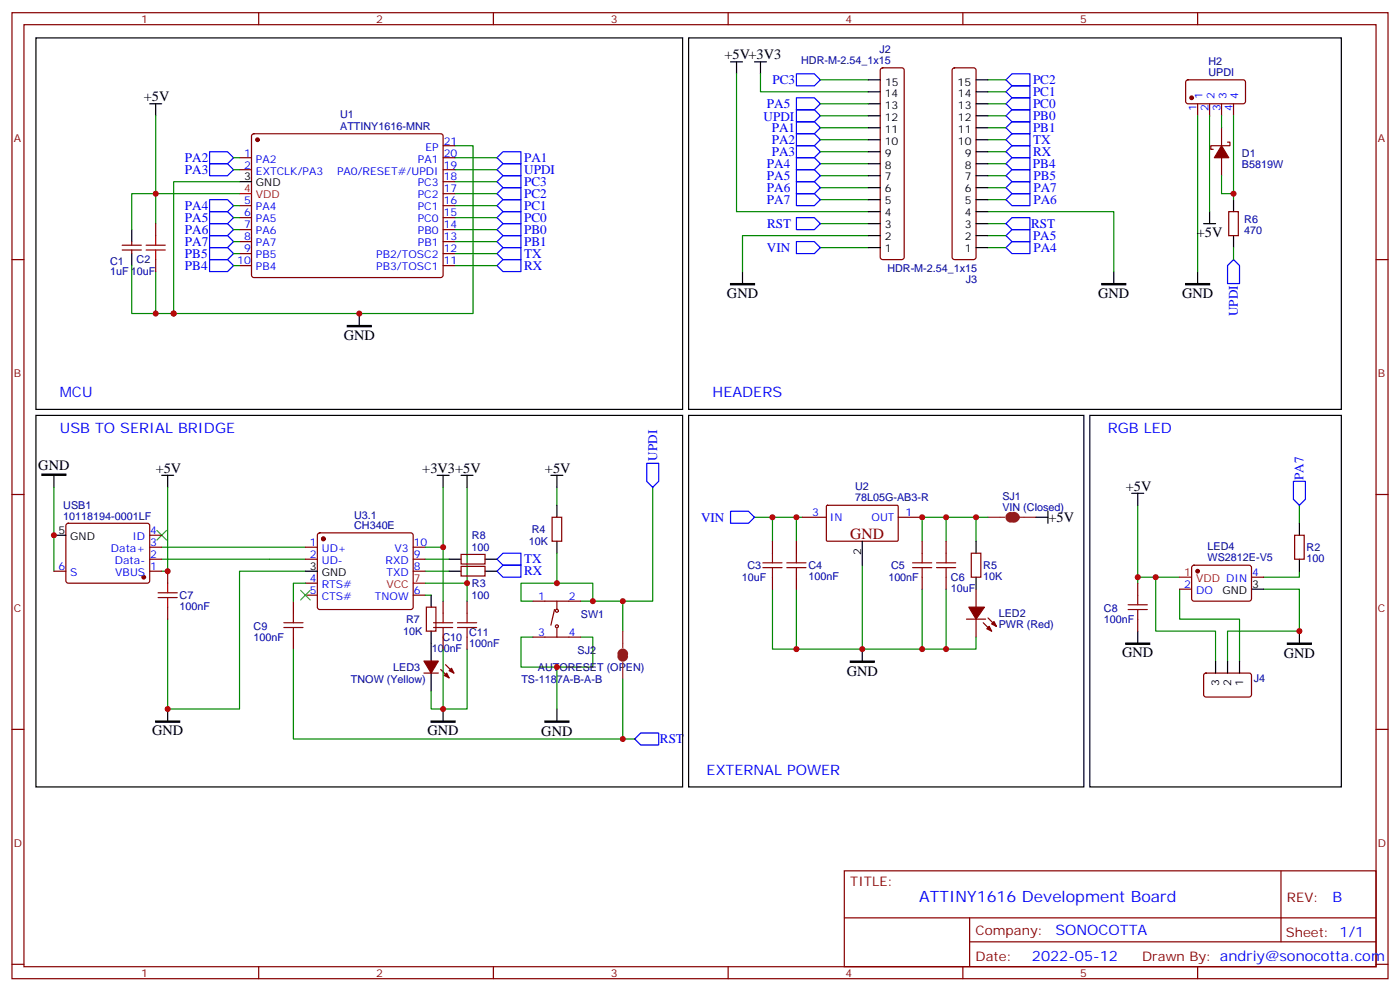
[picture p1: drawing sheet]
<svg xmlns="http://www.w3.org/2000/svg" width="412mm" height="292mm" viewBox="0 0 412 292" stroke-linecap="round" stroke-linejoin="round" font-family="sans-serif">
<g fill="none" stroke="#870000" stroke-width=".35">
<path d="M3.5 3.7h405.4v284.4h-405.4zM7.1 7.3h398.2v277.3h-398.2zM76.2 3.7v3.6M145.3 3.7v3.6M214.5 3.7v3.6M283.6 3.7v3.6M352.8 3.7v3.6M74.3 39.6l.5-.2h55l.5 .2 .2 .5v41.2l-.7 .4-55.3-.1-.4-.6v-40.9zM259.5 20.2l.5-.2h5.6l.5 .2 .2 .5v55l-.2 .5-.5 .2h-5.6l-.5-.2-.2-.5v-55zM280.7 20.2l.5-.2h5.6l.5 .2 .2 .5v55l-.2 .5-.5 .2h-5.6l-.5-.2-.2-.5v-55zM349.5 23.7l.5-.2 16.5 .1 .4 .6-.1 5.9-.6 .5-16.5-.1-.5-.7v-5.6zM352.8 30.6v3.5"/>
<path d="M356.3 30.6v3.5M359.8 30.6v3.5M359.8 37.6v5.3M363.4 30.6v3.5M70.6 46.4h3.5M70.6 50h3.5M130.5 46.4h3.6M130.5 50h3.6M130.5 57h3.6M130.5 53.5h3.6M130.5 42.9h3.6M359.8 46.4v5.3"/>
<path d="M361.6 41.8h.7v1.1h-5.6v1.1h.7M3.5 76.4h3.6M36 73.6h5.6M36 72.2h5.6M38.8 71.1v1.1M38.8 73.6v1M45.9 65.8v3.6M45.9 76.4v3.5M70.6 60.5h3.5M70.6 64.1h3.5M70.6 67.6h3.5M70.6 71.1h3.5"/>
<path d="M70.6 74.6h3.5M70.6 78.2h3.5M130.5 60.5h3.6M130.5 64.1h3.6M130.5 67.6h3.6M130.5 71.1h3.6M130.5 74.6h3.6M130.5 78.2h3.6M361.9 62.3h2.9v7.1h-2.9zM405.3 76.4h3.6M3.5 145.6h3.6M19.6 154.2l.5-.2h23.3l.5 .2 .2 .5-.1 16.5-.6 .5-23.6-.1-.4-.6v-16.3z"/>
<path d="M44.1 157.6h3.5M93.7 157.1l.5-.3h26.8l.5 .3 .2 .5v21.1l-.2 .5-.5 .2h-26.8l-.5-.2-.2-.5v-21.1zM162.6 152.3h2.9v7h-2.9zM227.5 159.3v3.5M234.6 159.3v3.5M236.4 152.3h7M243.5 148.9l.3-.2 20.6 .1 .2 .3-.1 10-.3 .2h-20.6l-.2-.3zM264.6 152.3h7M271.6 159.3v3.5M278.7 159.3v3.5M381.4 157.6h2.8v7h-2.8zM405.3 145.6h3.6"/>
<path d="M15.9 168.1h3.5M44.1 168.1h3.5M44.1 164.6h3.5M44.1 161.1h3.5M49.4 168.1v3.6M49.4 178.7v3.5M86.4 177v3.5M90 164.6h3.5M90 161.1h3.5M90 171.7h3.5M90 175.2h3.5M121.7 168.1h3.5"/>
<path d="M121.7 164.6h3.5M121.7 161.1h3.5M121.7 175.2h3.5M125.6 178.7h2.8v7.1h-2.8zM130.5 177v3.5M135.8 163.2h7.1v2.8h-7.1zM135.8 166.7h7.1v2.8h-7.1zM137.6 177v3.5M157 177h14.1M163.3 179.4l-1 4.6M164 177v2.4M227.5 169.9v3.5"/>
<path d="M234.6 169.9v3.5M271.6 169.9v3.5M278.7 169.9v3.5M286.1 162.8h2.8v7.1h-2.8zM287.5 173.4v5.3M335.1 171.7v3.5M347.5 173.4h3.5M351.2 166.6l.5-.2h16.5l.5 .7-.1 9.4-.7 .5-16.5-.1-.4-.7v-9.1zM368.7 169.9h3.5M86.4 187.5v3.6M124.9 198.1h4.2M129.8 197.1l2.5 2.4"/>
<path d="M130.5 187.5v3.6M131.2 195.7l2.5 2.4M137.6 187.5v3.6M157 187.5h14.1M164 185.1v2.4M284.7 182.2h5.6M287.5 182.2v5.3M289.6 183.3l2.5 2.5M291 181.9l2.5 2.5M335.1 182.2v3.6M354.8 198.3l.4-.2 13 .1 .5 .6-.1 5.9-.7 .5-12.9-.1-.5-.6v-5.7zM3.5 214.7h3.6"/>
<path d="M405.3 214.7h3.6M248.7 256.3h156.6v28.3h-156.6zM377.3 256.4v20.8M248.7 270.2h156.5M285.6 277.2h119.6M285.6 270.2v14.1M3.5 283.8h3.6M76.2 284.6v3.5M145.3 284.6v3.5M214.5 284.6v3.5M283.6 284.6v3.5M352.8 284.6v3.5"/>
<path d="M405.3 283.8h3.6"/>
<circle cx="164" cy="179.8" r=".44"/>
<circle cx="164" cy="184.4" r=".44"/>
</g>
<g fill="#870000" stroke="#870000" stroke-width=".35">
<path d="M124.9 194.6h4.2l-2.1 3.5z"/>
<path d="M130.9 198.8l.7-.7 .7 1.4z"/>
<path d="M132.3 197.4l.7-.7 .7 1.4z"/>
<path d="M290.7 185.1l.7-.7 .7 1.4z"/>
<path d="M292.1 183.7l.7-.7 .7 1.4z"/>
<path d="M285.4 178.7h4.6l-2.5 3.5z"/>
<path d="M359.8 42.9l2.1 3.5h-4.2z"/>
<circle cx="75.8" cy="41.1" r=".53"/>
<circle cx="42.3" cy="169.9" r=".53"/>
<circle cx="95.2" cy="158.6" r=".53"/>
<circle cx="351" cy="28.8" r=".53"/>
<circle cx="352.8" cy="168.1" r=".53"/>
</g>
<g fill="none" stroke="#000" stroke-width=".35">
<path d="M10.6 11.1h190.5v109.4h-190.5zM202.8 11.1h192.3v109.4h-192.3zM215.2 18.2h3.5M217 18.2v3.5M222.2 18.2h3.6M224 18.2v3.5M44.1 30.6h3.5M45.9 30.6v3.5M255.8 30.6h3.5M255.8 37.6h3.5M255.8 34.1h3.5M255.8 27h3.5"/>
<path d="M255.8 23.5h3.5M287.5 30.6h3.5M287.5 37.6h3.5M287.5 34.1h3.5M287.5 27h3.5M287.5 23.5h3.5M70.6 53.5h3.5M255.8 58.8h3.5M255.8 55.2h3.5M255.8 51.7h3.5M255.8 48.2h3.5M255.8 44.7h3.5"/>
<path d="M255.8 41.1h3.5M287.5 58.8h3.5M287.5 55.2h3.5M287.5 51.7h3.5M287.5 48.2h3.5M287.5 44.7h3.5M287.5 41.1h3.5M363.4 58.8v3.5M38.8 67.6v3.5M38.8 74.6v3.6M218.7 79.9v3.6M255.8 72.9h3.5"/>
<path d="M255.8 69.4h3.5M255.8 65.8h3.5M255.8 62.3h3.5M287.5 72.9h3.5M287.5 69.4h3.5M287.5 65.8h3.5M287.5 62.3h3.5M328.1 79.9v3.6M352.8 79.9v3.6M354.5 65.8h3.6M356.3 62.3v3.5M363.4 69.4v3.5"/>
<path d="M105.8 92.3v3.5M10.6 122.3h190.5v109.3h-190.5zM15.9 139.9v3.5M47.6 139.9h3.6M49.4 139.9v3.5M128.8 139.9h3.5M130.5 139.9v3.5M135.8 139.9h3.5M137.6 139.9v3.5M162.3 139.9h3.5M164 139.9v3.5M202.8 122.3h116.5v109.3h-116.5z"/>
<path d="M321 122.3h74.1v109.3h-74.1zM15.9 157.6h3.5M164 148.7v3.6M164 159.3v3.5M254 159.3v7.1M287.5 159.3v3.5M305.2 152.3h3.5M308.7 150.5v3.5M333.4 145.2h3.5M335.1 145.2v3.5M382.8 154v3.6M90 168.1h3.5"/>
<path d="M127 175.2v3.5M132.3 168.1h3.5M132.3 164.6h3.5M142.9 168.1h3.5M142.9 164.6h3.5M287.5 169.9v3.5M368.7 173.4h3.5M382.8 164.6v3.5M127 185.8v8.8M127 198.1v5.3M254 191.1v3.5M335.1 185.8v3.5"/>
<path d="M358.1 194.6v3.5M361.6 194.6v3.5M365.1 194.6v3.5M382.8 185.8v3.5M49.4 208.7v3.5M130.5 208.7v3.5M164 208.7v3.5"/>
</g>
<path d="M70.6 57h3.5M121.7 171.7h3.5M347.5 169.9h3.5" fill="none" stroke="#f00" stroke-width=".35"/>
<g fill="none" stroke="#00f" stroke-width=".35">
<path d="M234.6 32.3h5.3l1.8 1.8-1.8 1.7h-5.3zM234.6 35.8h5.3l1.8 1.8-1.8 1.8h-5.3zM234.6 21.7h5.3l1.8 1.8-1.8 1.8h-5.3zM234.6 39.4h5.3l1.8 1.7-1.8 1.8h-5.3zM234.6 28.8h5.3l1.8 1.8-1.8 1.7h-5.3zM296.3 23.5l1.8-1.8h5.3v3.6h-5.3zM296.3 27l1.8-1.7h5.3v3.5h-5.3zM296.3 30.6l1.8-1.8h5.3v3.5h-5.3zM298.1 32.3h5.3v3.5h-5.3l-1.8-1.7zM298.1 35.8h5.3v3.6h-5.3l-1.8-1.8zM298.1 39.4h5.3v3.5h-5.3l-1.8-1.8zM61.7 44.7h5.3l1.8 1.7-1.8 1.8h-5.3z"/>
<path d="M61.7 48.2h5.3l1.8 1.8-1.8 1.7h-5.3zM61.7 58.8h5.3l1.8 1.7-1.8 1.8h-5.3zM146.4 50l1.8-1.8h5.3v3.5h-5.3zM146.4 46.4l1.8-1.7h5.3v3.5h-5.3zM146.4 53.5l1.8-1.8h5.3v3.5h-5.3zM148.2 55.2h5.3v3.6h-5.3l-1.8-1.8zM234.6 42.9h5.3l1.8 1.8-1.8 1.7h-5.3zM234.6 57h5.3l1.8 1.8-1.8 1.7h-5.3zM234.6 53.5h5.3l1.8 1.7-1.8 1.8h-5.3zM234.6 50h5.3l1.8 1.7-1.8 1.8h-5.3zM234.6 46.4h5.3l1.8 1.8-1.8 1.8h-5.3zM296.3 44.7l1.8-1.8h5.3v3.5h-5.3z"/>
<path d="M296.3 51.7l1.8-1.7h5.3v3.5h-5.3zM296.3 58.8l1.8-1.8h5.3v3.5h-5.3zM298.1 46.4h5.3v3.6h-5.3l-1.8-1.8zM298.1 53.5h5.3v3.5h-5.3l-1.8-1.8zM61.7 62.3h5.3l1.8 1.8-1.8 1.7h-5.3zM61.7 65.8h5.3l1.8 1.8-1.8 1.8h-5.3zM61.7 69.4h5.3l1.8 1.7-1.8 1.8h-5.3zM61.7 72.9h5.3l1.8 1.7-1.8 1.8h-5.3zM61.7 76.4h5.3l1.8 1.8-1.8 1.7h-5.3zM146.4 74.6l1.8-1.7h5.3v3.5h-5.3zM146.4 78.2l1.8-1.8h5.3v3.5h-5.3zM146.4 60.5l1.8-1.7h5.3v3.5h-5.3z"/>
<path d="M146.4 64.1l1.8-1.8h5.3v3.5h-5.3zM146.4 67.6l1.8-1.8h5.3v3.6h-5.3zM146.4 71.1l1.8-1.7h5.3v3.5h-5.3zM234.6 71.1h5.3l1.8 1.8-1.8 1.7h-5.3zM234.6 64.1h5.3l1.8 1.7-1.8 1.8h-5.3zM296.3 65.8l1.8-1.7h5.3v3.5h-5.3zM298.1 67.6h5.3v3.5h-5.3l-1.8-1.7zM298.1 71.1h5.3v3.5h-5.3l-1.8-1.7zM361.6 78.2l1.8-1.8 1.7 1.8v5.3h-3.5zM190.5 136.4h3.5v5.3l-1.7 1.7-1.8-1.7zM215.2 150.5h5.3l1.7 1.8-1.7 1.7h-5.3zM381 141.7h3.5v5.3l-1.7 1.7-1.8-1.7z"/>
<path d="M146.4 168.1l1.8-1.7h5.3v3.5h-5.3zM146.4 164.6l1.8-1.8h5.3v3.6h-5.3zM187 217.5l1.7-1.7h5.3v3.5h-5.3z"/>
</g>
<g fill="none" stroke="#008700" stroke-width=".35">
<path d="M45.9 34.1v31.7M217 21.7v40.6h38.8M224 21.7v5.3h31.8M241.7 23.5h14.1M241.7 30.6h14.1M241.7 34.1h14.1M241.7 37.6h14.1M291 23.5h5.3M291 27h5.3M291 30.6h5.3M291 34.1h5.3M291 37.6h5.3"/>
<path d="M352.8 34.1v45.8M356.3 34.1v28.2M359.8 34.1v3.5M363.4 34.1v24.7M68.8 50h1.8M68.8 46.4h1.8M70.6 53.5h-19.4v38.8M70.6 57h-31.8v10.6M134.1 42.9h5.2v49.4h-88.1M134.1 50h12.3M134.1 57h12.3M134.1 46.4h12.3"/>
<path d="M134.1 53.5h12.3M241.7 41.1h14.1M241.7 44.7h14.1M241.7 48.2h14.1M241.7 51.7h14.1M241.7 55.2h14.1M241.7 58.8h14.1M291 41.1h5.3M291 44.7h5.3M291 48.2h5.3M291 51.7h5.3M291 55.2h5.3"/>
<path d="M291 58.8h5.3M359.8 51.7v5.3h3.6M38.8 78.2v14.1h7.1M45.9 79.9v12.4h5.3M68.8 74.6h1.8M68.8 78.2h1.8M68.8 60.5h1.8M68.8 64.1h1.8M68.8 67.6h1.8M68.8 71.1h1.8M134.1 74.6h12.3M134.1 78.2h12.3"/>
<path d="M134.1 60.5h12.3M134.1 64.1h12.3M134.1 67.6h12.3M134.1 71.1h12.3M241.7 65.8h14.1M241.7 72.9h14.1M255.8 69.4h-37.1v10.5M291 62.3h37.1v17.6M291 65.8h5.3M291 69.4h5.3M291 72.9h5.3M363.4 72.9v3.5"/>
<path d="M15.9 143.4v24.7M49.4 143.4v24.7h-1.8M130.5 143.4v17.7h-5.3M137.6 143.4v28.3M164 143.4v5.3M192.3 143.4v33.6h-8.9v8.8M222.2 152.3h14.2M227.5 152.3v7M234.6 152.3v7M278.7 152.3v7M287.5 152.3v7M291 152.3h-19.4v7"/>
<path d="M335.1 148.7v23M382.8 148.7v5.3M47.6 164.6h42.4M47.6 161.1h42.4M90 168.1h-19.4v40.6h-21.2v-26.5M90 171.7h-3.6v5.3M125.2 171.7h12.4v5.3M125.2 164.6h7.1M125.2 168.1h7.1M125.2 175.2h1.8M130.5 161.1v15.9M157 177h-3.5v-5.3h21.1v5.3h-3.5"/>
<path d="M164 162.8v8.9M174.6 177h8.8M227.5 173.4v17.7h7.1M234.6 173.4v17.7h37v-17.7M254 166.4v24.7M278.7 173.4v17.7h-7.1M335.1 169.9h12.4M340.4 169.9v15.9h17.7v8.8M347.5 173.4v8.8h17.6v12.4M372.2 173.4h10.6v12.4h-21.2v8.8M382.8 168.1v1.8h-10.6M86.4 191.1v26.4h97v-17.6"/>
<path d="M130.5 191.1v17.6M137.6 191.1v17.6h-7.1M157 187.5h-3.5v8.9h21.1v-8.9h-3.5M164 196.4v12.3M287.5 187.5v3.6h-8.8M127 203.4v5.3h3.5M183.4 217.5h3.6"/>
</g>
<path d="M102.3 95.8h7.1v.4h-7.1zM215.2 83.5h7v.3h-7zM324.6 83.5h7v.3h-7zM349.2 83.5h7.1v.3h-7.1zM12.3 139.6h7.1v.3h-7.1zM250.5 194.6h7v.3h-7zM331.6 189.3h7.1v.4h-7.1zM379.2 189.3h7.1v.4h-7.1zM45.9 212.2h7v.4h-7zM127 212.2h7.1v.4h-7.1zM160.5 212.2h7.1v.4h-7.1z" fill="#000" stroke="#000" stroke-width=".35"/>
<g fill="none" stroke="#a10000" stroke-width=".35">
<path d="M43 73.6h5.7M43 72.2h5.7M45.9 69.4v2.8M45.9 73.6v2.8M46.6 175.9h5.6M46.6 174.5h5.6M49.4 171.7v2.8M49.4 175.9v2.8M224.7 167.1h5.7M224.7 165.7h5.7M227.5 162.8v2.9M227.5 167.1v2.8"/>
<path d="M231.8 167.1h5.6M231.8 165.7h5.6M234.6 162.8v2.9M234.6 167.1v2.8M268.8 167.1h5.7M268.8 165.7h5.7M271.6 162.8v2.9M271.6 167.1v2.8M275.9 167.1h5.6M275.9 165.7h5.6M278.7 162.8v2.9M278.7 167.1v2.8"/>
<path d="M332.3 179.4h5.7M332.3 178h5.7M335.1 175.2v2.8M335.1 179.4v2.8M83.6 184.7h5.7M83.6 183.3h5.7M86.4 180.5v2.8M86.4 184.7v2.8M127.7 184.7h5.6M127.7 183.3h5.6M130.5 180.5v2.8M130.5 184.7v2.8"/>
<path d="M134.8 184.7h5.6M134.8 183.3h5.6M137.6 180.5v2.8M137.6 184.7v2.8"/>
</g>
<path d="M46.2 156.1l2.8 2.9M49 156.1l-2.8 2.9M88.5 173.8l2.9 2.8M91.4 173.8l-2.9 2.8" fill="none" stroke="#3c3" stroke-width=".35"/>
<path d="M297.7 151.6a.71 .71 0 0 0-.7 .7 .71 .71 0 0 0 .7 .7M298.4 151.6a.76 .76 0 0 1 1.1 .7 .76 .76 0 0 1-1.1 .7M182.7 192.5a.71 .71 0 0 1 .7-.7 .71 .71 0 0 1 .7 .7M182.7 193.2a.71 .71 0 0 0 .7 .7 .71 .71 0 0 0 .7-.7" fill="none" stroke="#8c2424" stroke-width="1.8"/>
<path d="M291 152.3h5M297 152.3h2.5M300.2 152.3h5M183.4 185.8v4.9M183.4 194.9v5" fill="none" stroke="#8c2424" stroke-width=".35"/>
<g fill="#c00">
<circle cx="45.9" cy="57" r=".88"/>
<circle cx="105.8" cy="92.3" r=".88"/>
<circle cx="51.2" cy="92.3" r=".88"/>
<circle cx="45.9" cy="92.3" r=".88"/>
<circle cx="49.4" cy="168.1" r=".88"/>
<circle cx="174.6" cy="177" r=".88"/>
<circle cx="15.9" cy="157.6" r=".88"/>
<circle cx="287.5" cy="152.3" r=".88"/>
<circle cx="278.7" cy="191.1" r=".88"/>
<circle cx="278.7" cy="152.3" r=".88"/>
<circle cx="271.6" cy="191.1" r=".88"/>
<circle cx="234.6" cy="191.1" r=".88"/>
<circle cx="227.5" cy="152.3" r=".88"/>
<circle cx="254" cy="191.1" r=".88"/>
<circle cx="382.8" cy="185.8" r=".88"/>
<circle cx="340.4" cy="169.9" r=".88"/>
<circle cx="335.1" cy="169.9" r=".88"/>
<circle cx="234.6" cy="152.3" r=".88"/>
<circle cx="271.6" cy="152.3" r=".88"/>
<circle cx="137.6" cy="171.7" r=".88"/>
<circle cx="130.5" cy="161.1" r=".88"/>
<circle cx="49.4" cy="208.7" r=".88"/>
<circle cx="164" cy="196.4" r=".88"/>
<circle cx="130.5" cy="208.7" r=".88"/>
<circle cx="164" cy="171.7" r=".88"/>
<circle cx="363.4" cy="57" r=".88"/>
<circle cx="183.4" cy="217.5" r=".88"/>
<circle cx="183.4" cy="177" r=".88"/>
</g>
<text font-size="4.6" fill="#800" x="250.5" y="158.6">GND</text>
<text font-size="4.6" fill="#00f" x="270.8" y="265.4">ATTINY1616 Development Board</text>
<g font-size="4.2">
<text x="213.4" y="17.5">+5V+3V3</text>
<text x="42.3" y="29.8">+5V</text>
<text x="352.5" y="69.8">+5V</text>
<text x="214.1" y="87.8">GND</text>
<text x="323.5" y="87.8">GND</text>
<text x="348.2" y="87.8">GND</text>
<text x="101.3" y="100.2">GND</text>
<text x="11.3" y="138.5">GND</text>
<text x="45.9" y="139.2">+5V</text>
<text x="124.4" y="139.2">+3V3+5V</text>
<text x="160.5" y="139.2">+5V</text>
<text x="331.6" y="144.5">+5V</text>
<text x="308.9" y="153.7">+5V</text>
<text x="330.6" y="193.5">GND</text>
<text x="378.2" y="193.7">GND</text>
<text x="249.4" y="198.9">GND</text>
<text x="44.8" y="216.5">GND</text>
<text x="125.9" y="216.5">GND</text>
<text x="159.5" y="216.6">GND</text>
</g>
<g font-size="4.2" fill="#00f">
<text x="17.6" y="117">MCU</text>
<text x="209.9" y="117">HEADERS</text>
<text x="17.6" y="127.6">USB TO SERIAL BRIDGE</text>
<text x="326.3" y="127.6">RGB LED</text>
<text x="208.1" y="228.1">EXTERNAL POWER</text>
<text x="392.5" y="265.6">B</text>
<text x="310.9" y="275.2">SONOCOTTA</text>
<text x="304" y="283">2022-05-12</text>
</g>
<g font-size="3.9" fill="#00f">
<text x="227.6" y="24.7">PC3</text>
<text x="304.3" y="24.7">PC2</text>
<text x="304.3" y="28.3">PC1</text>
<text x="224.9" y="35.5">UPDI</text>
<text x="225.9" y="31.8">PA5</text>
<text x="304.3" y="31.8">PC0</text>
<text x="304.3" y="35.3">PB0</text>
<text x="227.3" y="38.9">PA1</text>
<text x="304.3" y="38.8">PB1</text>
<text x="54.5" y="47.7">PA2</text>
<text x="154.4" y="47.7">PA1</text>
<text x="227.3" y="45.9">PA3</text>
<text x="227.3" y="42.4">PA2</text>
<text x="304.3" y="42.4">TX</text>
<text x="304.3" y="45.9">RX</text>
<text x="54.5" y="51.2">PA3</text>
<text x="154.4" y="51.2">UPDI</text>
<text x="225.9" y="53">PA5</text>
<text x="225.9" y="49.5">PA4</text>
<text x="304.3" y="49.5">PB4</text>
<text x="304.4" y="53">PB5</text>
<text x="154.4" y="54.7">PC3</text>
<text x="154.4" y="58.2">PC2</text>
<text x="225.9" y="56.5">PA6</text>
<text x="304.4" y="56.5">PA7</text>
<text x="54.5" y="61.8">PA4</text>
<text x="54.5" y="65.3">PA5</text>
<text x="154.4" y="61.8">PC1</text>
<text x="154.4" y="65.3">PC0</text>
<text x="225.9" y="60">PA7</text>
<text x="304.4" y="60.1">PA6</text>
<text x="54.5" y="68.8">PA6</text>
<text x="154.4" y="68.8">PB0</text>
<text x="225.9" y="67.1">RST</text>
<text x="303.7" y="67.1">RST</text>
<text x="304.3" y="70.7">PA5</text>
<text x="54.5" y="72.4">PA7</text>
<text x="54.5" y="75.9">PB5</text>
<text x="154.4" y="75.9">TX</text>
<text x="154.4" y="72.3">PB1</text>
<text x="225.9" y="74.2">VIN</text>
<text x="304.4" y="74.1">PA4</text>
<text x="54.5" y="79.4">PB4</text>
<text x="154.4" y="79.4">RX</text>
<text x="364.6" y="93" transform="rotate(-90 364.6 93)">UPDI</text>
<text x="193.6" y="135.6" transform="rotate(-90 193.6 135.6)">UPDI</text>
<text x="384" y="141.2" transform="rotate(-90 384 141.2)">PA7</text>
<text x="206.5" y="153.5">VIN</text>
<text x="154.4" y="165.8">TX</text>
<text x="154.4" y="169.4">RX</text>
<text x="194.4" y="218.8">RST</text>
</g>
<g font-size="3.9" fill="#800">
<text x="250.5" y="260.9">TITLE:</text>
<text x="379.1" y="265.6">REV:</text>
<text x="287.4" y="275.1">Company:</text>
<text x="378.7" y="275.7">Sheet: 1/1</text>
<text x="287.4" y="282.8">Date:</text>
<text x="336.4" y="282.9">Drawn By: andriy@sonocotta.com</text>
</g>
<g font-size="3.2" fill="#800">
<text x="41.6" y="6.7">1</text>
<text x="110.8" y="6.7">2</text>
<text x="179.9" y="6.7">3</text>
<text x="249.1" y="6.7">4</text>
<text x="318.2" y="6.7">5</text>
<text x="4.1" y="41.8">A</text>
<text x="405.9" y="41.8">A</text>
<text x="4.1" y="111">B</text>
<text x="405.9" y="111">B</text>
<text x="4.1" y="180.1">C</text>
<text x="405.9" y="180.1">C</text>
<text x="4.1" y="249.3">D</text>
<text x="405.9" y="249.3">D</text>
<text x="41.6" y="287.5">1</text>
<text x="110.8" y="287.5">2</text>
<text x="179.9" y="287.5">3</text>
<text x="249.1" y="287.5">4</text>
<text x="318.2" y="287.5">5</text>
</g>
<g font-size="3.2" fill="#000080">
<text x="259.1" y="15.6">J2</text>
<text x="236" y="18.9">HDR-M-2.54_1x15</text>
<text x="356" y="22.4">UPDI</text>
<text x="356" y="19.3">H2</text>
<text x="100.2" y="34.9">U1</text>
<text x="100.2" y="38.3">ATTINY1616-MNR</text>
<text x="365.8" y="46.2">D1</text>
<text x="365.8" y="49.3">B5819W</text>
<text x="366.5" y="65.5">R6</text>
<text x="366.5" y="68.7">470</text>
<text x="32.4" y="77.9">C1</text>
<text x="40.2" y="77.6">C2</text>
<text x="32.4" y="81.1">1uF 10uF</text>
<text x="261.4" y="79.9">HDR-M-2.54_1x15</text>
<text x="284.5" y="83.3">J3</text>
<text x="18.6" y="149.9">USB1</text>
<text x="251.9" y="147.5">78L05G-AB3-R</text>
<text x="251.9" y="144.3">U2</text>
<text x="295.3" y="147.3">SJ1</text>
<text x="18.6" y="153.1">10118194-0001LF</text>
<text x="104.3" y="155.8">CH340E</text>
<text x="104.3" y="152.8">U3.1</text>
<text x="295.3" y="150.5">VIN (Closed)</text>
<text x="139" y="158.7">R8</text>
<text x="155.8" y="160.4">10K</text>
<text x="156.6" y="156.9">R4</text>
<text x="355.7" y="161.9">LED4</text>
<text x="138.9" y="162.2">100</text>
<text x="220.1" y="167.5">C3</text>
<text x="238.1" y="167.6">C4</text>
<text x="262.5" y="167.5">C5</text>
<text x="289.6" y="167.5">R5</text>
<text x="355.7" y="165.2">WS2812E-V5</text>
<text x="384.9" y="165.4">100</text>
<text x="384.9" y="162.3">R2</text>
<text x="139" y="172.8">R3</text>
<text x="218.5" y="171">10uF</text>
<text x="238.1" y="170.8">100nF</text>
<text x="261.7" y="171">100nF</text>
<text x="280.1" y="171.1">C6</text>
<text x="289.6" y="170.7">10K</text>
<text x="52.9" y="179.6">100nF</text>
<text x="52.9" y="176.4">C7</text>
<text x="138.9" y="176.3">100</text>
<text x="280.1" y="174.2">10uF</text>
<text x="74.7" y="185.4">C9</text>
<text x="119.6" y="183.4">R7</text>
<text x="171.1" y="181.9">SW1</text>
<text x="294.2" y="184.8">PWR (Red)</text>
<text x="294.2" y="181.6">LED2</text>
<text x="325.2" y="183.4">100nF</text>
<text x="325.2" y="180.1">C8</text>
<text x="74.7" y="188.7">100nF</text>
<text x="118.8" y="186.9">10K</text>
<text x="127.2" y="192">100nF</text>
<text x="130.3" y="188.7">C10</text>
<text x="138.2" y="190.5">100nF</text>
<text x="138.2" y="187.2">C11</text>
<text x="115.8" y="197.5">LED3</text>
<text x="158.4" y="197.5">AUTORESET (OPEN)</text>
<text x="170.1" y="192.5">SJ2</text>
<text x="103.4" y="201">TNOW (Yellow)</text>
<text x="153.6" y="201">TS-1187A-B-A-B</text>
<text x="369.4" y="200.7">J4</text>
</g>
<g font-size="3.2">
<text x="260.6" y="28.4">14</text>
<text x="260.7" y="25.3">15</text>
<text x="282.1" y="25.3">15</text>
<text x="282.2" y="28.4">14</text>
<text x="260.6" y="35.5">12</text>
<text x="260.6" y="32">13</text>
<text x="282.2" y="35.5">12</text>
<text x="282.2" y="32">13</text>
<text x="260.6" y="39">11</text>
<text x="282.2" y="39">11</text>
<text x="260.6" y="46.1">9</text>
<text x="260.6" y="42.5">10</text>
<text x="282.2" y="42.5">10</text>
<text x="284.2" y="46.1">9</text>
<text x="71.9" y="53.1">3</text>
<text x="260.6" y="53.1">7</text>
<text x="260.6" y="49.6">8</text>
<text x="284.2" y="53.1">7</text>
<text x="284.2" y="49.6">8</text>
<text x="75.4" y="54.9">GND</text>
<text x="260.6" y="56.7">6</text>
<text x="284.2" y="56.7">6</text>
<text x="260.6" y="63.7">4</text>
<text x="260.6" y="60.2">5</text>
<text x="284.2" y="63.7">4</text>
<text x="284.2" y="60.2">5</text>
<text x="260.6" y="70.8">2</text>
<text x="260.6" y="67.2">3</text>
<text x="284.2" y="70.8">2</text>
<text x="284.2" y="67.2">3</text>
<text x="260.6" y="74.3">1</text>
<text x="284.2" y="74.3">1</text>
<text x="17.2" y="157.2">5</text>
<text x="20.7" y="159">GND</text>
<text x="91.3" y="167.8">3</text>
<text x="253.6" y="163.4" transform="rotate(-90 253.6 163.4)">2</text>
<text x="94.8" y="169.5">GND</text>
<text x="368.8" y="173.1">3</text>
<text x="360.1" y="174.8">GND</text>
<text x="359.1" y="201.9" transform="rotate(-90 359.1 201.9)">3</text>
<text x="362.7" y="201.9" transform="rotate(-90 362.7 201.9)">2</text>
<text x="366.2" y="201.9" transform="rotate(-90 366.2 201.9)">1</text>
</g>
<g font-size="3.2" fill="#00f">
<text x="354.2" y="29.2" transform="rotate(-90 354.2 29.2)">1</text>
<text x="357.7" y="29.2" transform="rotate(-90 357.7 29.2)">2</text>
<text x="361.2" y="29.2" transform="rotate(-90 361.2 29.2)">3</text>
<text x="364.8" y="29.2" transform="rotate(-90 364.8 29.2)">4</text>
<text x="352.4" y="32.7" transform="rotate(-90 352.4 32.7)">1</text>
<text x="356" y="32.7" transform="rotate(-90 356 32.7)">2</text>
<text x="359.5" y="32.7" transform="rotate(-90 359.5 32.7)">3</text>
<text x="363" y="32.7" transform="rotate(-90 363 32.7)">4</text>
<text x="71.9" y="46.1">1</text>
<text x="75.4" y="47.8">PA2</text>
<text x="123.1" y="47.8">PA1</text>
<text x="125.3" y="44.3">EP</text>
<text x="130.7" y="46.1">20</text>
<text x="130.7" y="42.5">21</text>
<text x="71.9" y="49.6">2</text>
<text x="75.4" y="51.4">EXTCLK/PA3</text>
<text x="99.3" y="51.4">PA0/RESET#/UPDI</text>
<text x="130.7" y="53.1">18</text>
<text x="130.7" y="49.6">19</text>
<text x="123.1" y="58.4">PC2</text>
<text x="123.1" y="54.9">PC3</text>
<text x="130.7" y="56.7">17</text>
<text x="71.9" y="60.2">5</text>
<text x="71.9" y="63.7">6</text>
<text x="75.4" y="61.9">PA4</text>
<text x="75.4" y="65.5">PA5</text>
<text x="123.1" y="65.5">PC0</text>
<text x="123.1" y="61.9">PC1</text>
<text x="130.7" y="63.7">15</text>
<text x="130.7" y="60.2">16</text>
<text x="71.9" y="67.2">7</text>
<text x="71.9" y="70.8">8</text>
<text x="75.4" y="69">PA6</text>
<text x="123.1" y="69">PB0</text>
<text x="130.7" y="70.8">13</text>
<text x="130.7" y="67.2">14</text>
<text x="69.9" y="77.8">10</text>
<text x="71.9" y="74.3">9</text>
<text x="75.4" y="72.5">PA7</text>
<text x="75.4" y="76.1">PB5</text>
<text x="110.8" y="76.1">PB2/TOSC2</text>
<text x="123.1" y="72.5">PB1</text>
<text x="130.7" y="77.8">11</text>
<text x="130.7" y="74.3">12</text>
<text x="75.4" y="79.6">PB4</text>
<text x="110.8" y="79.6">PB3/TOSC1</text>
<text x="239.3" y="151.9">3</text>
<text x="244.5" y="153.3">IN</text>
<text x="256.7" y="153.3">OUT</text>
<text x="266.7" y="151.9">1</text>
<text x="39" y="159">ID</text>
<text x="44.3" y="160.7">3</text>
<text x="44.3" y="157.2">4</text>
<text x="91.3" y="160.7">1</text>
<text x="121.9" y="160.7">10</text>
<text x="17.2" y="167.8">6</text>
<text x="32.7" y="162.5">Data+</text>
<text x="33.8" y="166">Data-</text>
<text x="44.3" y="167.8">1</text>
<text x="44.3" y="164.3">2</text>
<text x="91.3" y="164.3">2</text>
<text x="94.8" y="162.5">UD+</text>
<text x="94.8" y="166">UD-</text>
<text x="113.6" y="166">RXD</text>
<text x="116.2" y="162.5">V3</text>
<text x="121.9" y="167.8">8</text>
<text x="121.9" y="164.3">9</text>
<text x="20.7" y="169.5">S</text>
<text x="34" y="169.5">VBUS</text>
<text x="91.3" y="171.3">4</text>
<text x="94.8" y="173.1">RTS#</text>
<text x="113.8" y="169.5">TXD</text>
<text x="348.8" y="173.1">2</text>
<text x="368.8" y="169.5">4</text>
<text x="91.3" y="174.8">5</text>
<text x="94.8" y="176.6">CTS#</text>
<text x="110.4" y="176.6">TNOW</text>
<text x="121.9" y="174.8">6</text>
<text x="158.5" y="176.6">1</text>
<text x="167.6" y="176.6">2</text>
<text x="352.3" y="174.8">DO</text>
<text x="158.5" y="187.2">3</text>
<text x="167.6" y="187.2">4</text>
</g>
<g font-size="3.2" fill="#f00">
<text x="71.9" y="56.7">4</text>
<text x="75.4" y="58.4">VDD</text>
<text x="113.8" y="173.1">VCC</text>
<text x="121.9" y="171.3">7</text>
<text x="348.8" y="169.5">1</text>
<text x="352.3" y="171.3">VDD DIN</text>
</g>
</svg>
